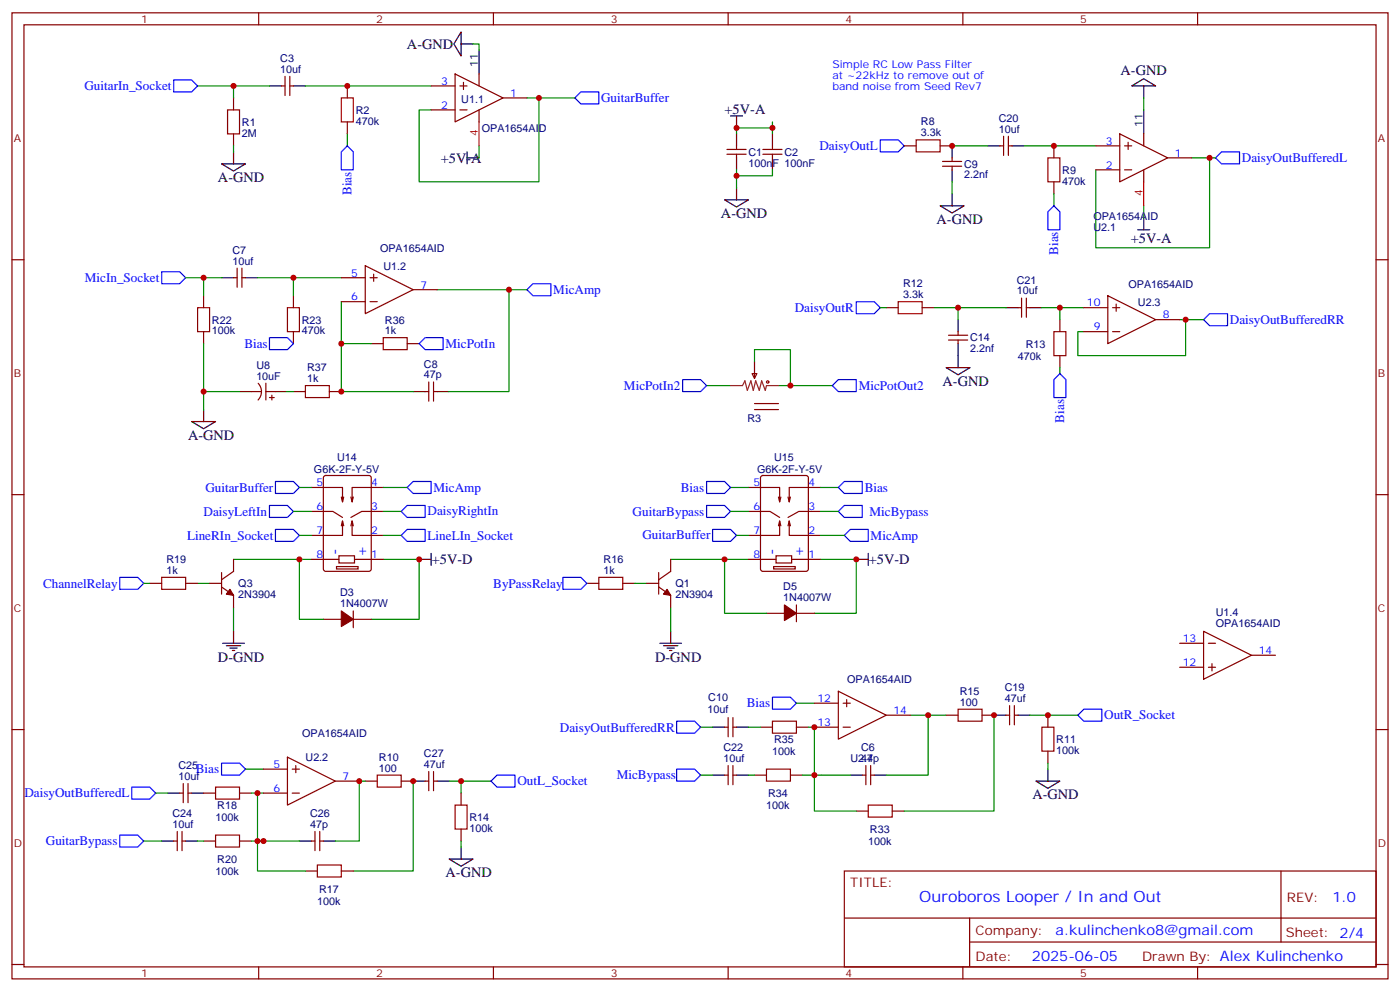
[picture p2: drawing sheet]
<svg xmlns="http://www.w3.org/2000/svg" width="412mm" height="292mm" viewBox="0 0 412 292" stroke-linecap="round" stroke-linejoin="round" font-family="sans-serif">
<g fill="none" stroke="#870000" stroke-width=".35">
<path d="M3.5 3.8h405.4v284.3h-405.4zM7.1 7.3h398.2v277.3h-398.2zM76.2 3.8v3.5M145.3 3.8v3.5M214.5 3.8v3.5M283.6 3.8v3.5M352.8 3.8v3.5M68.8 28.8v3.5M68.8 39.4v3.5M82.9 25.3h1.1M84 22.5v5.6M85.4 22.5v5.6"/>
<path d="M85.4 25.3h1M102.3 25.3v3.5M102.3 35.9v3.5M127 25.3h7.1M127 32.3h7.1M134.1 21.8l14.1 7-14.1 7.1zM135.5 25.3h2.1M135.5 32.3h2.1M136.5 24.2v2.2M141.1 21.8v3.5M141.1 32.3v3.6M148.2 28.8h7"/>
<path d="M329.8 39.4l14.2 7.1-14.2 7zM336.9 39.4v3.5M214.1 45.4h5.7M214.1 44h5.7M217 42.9v1.1M217 45.4v1.1M224.7 45.4h5.7M224.7 44h5.7M227.5 42.9v1.1M227.5 45.4v1.1M266.3 42.9h3.6M276.9 42.9h3.6"/>
<path d="M277.6 47.5h5.7M277.6 48.9h5.7M280.5 46.5v1M280.5 48.9v1.1M294.6 42.9h1M295.6 40.1v5.7M297 42.9h1.1M297 40.1v5.7M310.4 42.9v3.6M310.4 53.5v3.5M322.8 42.9h7M322.8 50h7"/>
<path d="M331.3 42.9h2.1M331.3 50h2.1M332.3 41.9v2.1M336.9 50v3.5M344 46.5h7M3.5 76.4h3.6M69.8 78.9v5.7M71.3 78.9v5.7M107.6 78.2l14.1 7.1-14.1 7zM405.3 76.4h3.6M60 87v3.6M60 97.6v3.5"/>
<path d="M68.8 81.7h1M71.3 81.7h1M86.4 87v3.6M86.4 97.6v3.5M100.5 81.7h7.1M100.5 88.8h7.1M109 81.7h2.1M109 88.8h2.1M110.1 80.7v2.1M121.7 85.3h7.1M261.1 90.6h3.5M271.6 90.6h3.6"/>
<path d="M279.4 98.7h5.6M282.2 97.6v1.1M299.9 90.6h1M300.9 87.7v5.7M302.3 90.6h1.1M302.3 87.7v5.7M312.2 94.1v3.5M319.3 90.6h7M319.3 97.6h7M326.3 87l14.1 7.1-14.1 7zM327.7 90.6h2.1M327.7 97.6h2.1"/>
<path d="M328.8 89.5v2.1M340.4 94.1h7.1M74.1 115.3h2.8M76 112.8a3.5 3.5 0 0 1 0 4.9M78.3 112.8v4.9M78.3 115.3h2.8M79.4 117h1.4M80.1 116.3v1.4M86.4 115.3h3.6M97 115.3h3.5M109.4 101.1h3.5M119.9 101.1h3.6"/>
<path d="M125.2 115.3h1.1M126.3 112.4v5.7M127.7 112.4v5.7M127.7 115.3h1.1M221.5 110h1.5l-.8 1.4zM222.2 118.8h7.1M222.2 106.4v5M279.4 100.1h5.6M282.2 100.1v1M312.2 104.7v3.5M222.2 120.5h7.1M3.5 145.6h3.6"/>
<path d="M91.7 150.5h6.4l2.8 1.8M91.7 143.5h9.2v4.2l-.4-1.4M95.5 140.2l.5-.3h12.7l.6 .5 .1 27.1-.5 .6-12.9 .1-.7-.5-.1-27zM100.5 154.8l.4-1.4v4.2h-9.2M100.9 153.4l.3 1.4M101.2 146.3l-.3 1.4M103.4 146.3l.3 1.4M103.7 153.4l-.3 1.4M104.1 154.8l-.4-1.4v4.2h9.2M112.9 150.5h-6.4l-3.1 1.8M112.9 143.5h-9.2v4.2l.4-1.4M220.5 150.5h6.3l2.9 1.8"/>
<path d="M220.5 143.5h9.2v4.2l-.4-1.4M224.2 140.2l.5-.3h12.7l.7 .5v27.1l-.4 .6-13 .1-.6-.5-.1-27zM229.3 154.8l.4-1.4v4.2h-9.2M229.7 153.4l.3 1.4M230 146.3l-.3 1.4M232.1 146.3l.4 1.4M232.5 153.4l-.4 1.4M232.8 154.8l-.3-1.4v4.2h9.2M241.7 150.5h-6.4l-3.2 1.8M241.7 143.5h-9.2v4.2l.3-1.4M405.3 145.6h3.6M44.1 171.7h3.5"/>
<path d="M54.7 171.7h3.5M61.7 171.7h3.6M65.3 172.8l3.5 2.4v3.6M65.3 168.5v6.4M68.8 164.6v3.6l-3.5 2.4M91.7 164.6h8.1M99.1 166.8h6.4v.7h-6.4zM99.8 163.6h4.6v2.1h-4.6zM104.1 179.8v4.9M104.4 164.6h8.5M172.9 171.7h3.5M183.4 171.7h3.6"/>
<path d="M190.5 171.7h3.5M194 172.8l3.6 2.4v3.6M194 168.5v6.4M197.6 164.6v3.6l-3.6 2.4M220.5 164.6h8.1M227.9 166.8h6.3v.7h-6.3zM228.6 163.6h4.6v2.1h-4.6zM233.2 164.6h8.5M234.6 178v5M95.2 182.3h5.3M104.1 182.3h5.3M225.8 180.5h5.3"/>
<path d="M234.6 180.5h5.3M347.5 189.3h7M347.5 196.4h7M354.5 185.8l14.2 7.1-14.2 7zM356 189.3h2.1M356 196.4h2.1M357 195.3v2.1M368.7 192.9h7M3.5 214.7h3.6M213.4 214h1.1M214.5 211.2v5.7M215.9 214h1.1"/>
<path d="M215.9 211.2v5.7M224 214h3.5M234.6 214h3.5M239.9 214h7M239.9 207h7M246.9 203.4l14.2 7.1-14.2 7.1zM248.4 214h2.1M248.4 207h2.1M249.4 205.9v2.1M261.1 210.5h7M278.7 210.5h3.5M289.3 210.5h3.5"/>
<path d="M296.3 210.5h1.1M297.4 207.7v5.6M298.8 207.7v5.6M298.8 210.5h1.1M308.7 210.5v3.5M405.3 214.7h3.6M52.9 233.4h1.1M54 230.6v5.7M55.4 230.6v5.7M55.4 233.4h1M60 233.4h3.5M70.6 233.4h3.5"/>
<path d="M77.6 233.4h7.1M77.6 226.4h7.1M84.7 222.8l14.1 7.1-14.1 7.1zM86.1 233.4h2.1M86.1 226.4h2.1M87.1 225.3v2.1M98.8 229.9h7M107.6 229.9h3.5M118.2 229.9h3.5M125.2 229.9h1.1M126.3 227.1v5.6M127.7 229.9h1.1"/>
<path d="M127.7 227.1v5.6M135.8 233.4v3.6M213.4 228.1h1.1M214.5 225.3v5.7M215.9 228.1h1.1M215.9 225.3v5.7M222.2 228.1h3.6M232.8 228.1h3.6M252.2 238.7h3.6M254 228.1h1.1M255.1 225.3v5.7M256.5 228.1h1"/>
<path d="M256.5 225.3v5.7M262.8 238.7h3.5M308.7 221.1v3.5M51.2 247.5h1M52.2 244.7v5.7M53.6 244.7v5.7M53.6 247.5h1.1M60 247.5h3.5M70.6 247.5h3.5M90 256.4h3.5M91.7 247.5h1.1M92.8 244.7v5.7"/>
<path d="M94.2 247.5h1M94.2 244.7v5.7M100.5 256.4h3.6M135.8 244v3.5M248.7 256.4h156.6v28.2h-156.6zM377.3 256.4v20.9M248.7 270.2h156.5M285.6 277.3h119.6M285.6 270.2v14.1M3.5 283.9h3.6M76.2 284.6v3.5M145.3 284.6v3.5"/>
<path d="M214.5 284.6v3.5M283.6 284.6v3.5M352.8 284.6v3.5M405.3 283.9h3.6"/>
</g>
<g fill="none" stroke="#00f" stroke-width=".35">
<path d="M51.2 23.5h5.2l1.8 1.8-1.8 1.8h-5.2zM169.3 28.8l1.8-1.7h5.3v3.5h-5.3zM102.3 42.9l1.8 1.8v5.3h-3.6v-5.3zM259.3 41.2h5.3l1.7 1.7-1.7 1.8h-5.3zM358.1 46.5l1.7-1.8h5.3v3.5h-5.3zM47.6 80h5.3l1.8 1.7-1.8 1.8h-5.3zM310.4 60.6l1.8 1.7v5.3h-3.5v-5.3zM79.4 99.4h5.3l1.7 1.7-1.7 1.8h-5.3zM155.2 85.3l1.8-1.8h5.3v3.5h-5.3zM252.2 88.8h5.3l1.8 1.8-1.8 1.7h-5.3zM354.5 94.1l1.8-1.8h5.3v3.5h-5.3zM123.5 101.1l1.7-1.7h5.3v3.5h-5.3z"/>
<path d="M201.1 111.7h5.3l1.7 1.8-1.7 1.8h-5.3zM245.2 113.5l1.7-1.8h5.3v3.6h-5.3zM310.4 111.7l1.8-1.7 1.8 1.7v5.3h-3.6zM79.4 148.8h5.3l1.7 1.7-1.7 1.8h-5.3zM81.1 155.8h5.3l1.8 1.8-1.8 1.7h-5.3zM81.1 141.7h5.3l1.8 1.8-1.8 1.7h-5.3zM118.2 157.6l1.7-1.8h5.3v3.5h-5.3zM118.2 150.5l1.7-1.7h5.3v3.5h-5.3zM119.9 143.5l1.8-1.8h5.3v3.5h-5.3zM208.1 148.8h5.3l1.8 1.7-1.8 1.8h-5.3zM208.1 141.7h5.3l1.8 1.8-1.8 1.7h-5.3zM209.9 155.8h5.3l1.8 1.8-1.8 1.7h-5.3z"/>
<path d="M246.9 150.5l1.8-1.7h5.3v3.5h-5.3zM246.9 143.5l1.8-1.8h5.3v3.5h-5.3zM248.7 157.6l1.8-1.8h5.3v3.5h-5.3zM35.3 169.9h5.3l1.7 1.8-1.7 1.8h-5.3zM165.8 169.9h5.3l1.8 1.8-1.8 1.8h-5.3zM199.3 212.3h5.3l1.8 1.7-1.8 1.8h-5.3zM227.5 205.2h5.3l1.8 1.8-1.8 1.7h-5.3zM317.5 210.5l1.8-1.8h5.3v3.6h-5.3zM38.8 231.7h5.3l1.8 1.7-1.8 1.8h-5.3zM65.3 224.6h5.3l1.7 1.8-1.7 1.7h-5.3zM144.6 229.9l1.8-1.8h5.3v3.6h-5.3zM199.3 226.4h5.3l1.8 1.7-1.8 1.8h-5.3z"/>
<path d="M35.3 245.8h5.3l1.7 1.7-1.7 1.8h-5.3z"/>
</g>
<g fill="none" stroke="#008700" stroke-width=".35">
<path d="M139.3 12.9h1.8v1.8M58.2 25.3h21.2M68.8 25.3v3.5M90 25.3h37M102.3 39.4v3.5M155.2 28.8h3.5v24.7h-35.2v-21.2h3.5M158.7 28.8h10.6M227.5 37.6h-10.5v1.8M227.5 35.9v3.5M336.9 28.8v3.5M68.8 42.9v1.8M141.1 42.9v3.6"/>
<path d="M217 50v5.3M227.5 50v1.8h-10.5M280.5 42.9h10.5M280.5 53.5v3.5M301.6 42.9h21.2M310.4 57v3.6M351 46.5h7.1M356.3 46.5v26.4h-33.5v-22.9M336.9 60.6v3.5M54.7 81.7h10.6M60 81.7v5.3M75.8 81.7h10.6v5.3"/>
<path d="M86.4 81.7h14.1M100.5 88.8v12.3h8.9M128.8 85.3h26.4M149.9 85.3v30h-17.6M259.3 90.6h1.8M275.2 90.6h21.1M282.2 90.6v3.5M306.9 90.6h5.3v3.5M312.2 90.6h7.1M347.5 94.1h1.7v10.6h-31.7v-7.1h1.8M349.2 94.1h5.3M60 101.1v19.4"/>
<path d="M60 115.3h10.6M84.7 115.3h1.7M100.5 101.1v14.2h21.2M208.1 113.5h7.1M222.2 106.4v-3.5h10.6v10.6M229.3 113.5h15.9M312.2 108.2v1.8M86.4 150.5h5.3M88.2 143.5h3.5M88.2 157.6h3.5M112.9 143.5h7M112.9 150.5h5.3"/>
<path d="M112.9 157.6h5.3M215.2 143.5h5.3M215.2 150.5h5.3M217 157.6h3.5M241.7 143.5h5.2M241.7 150.5h5.2M241.7 157.6h7M42.3 171.7h1.8M58.2 171.7h3.5M68.8 178.8v7M68.8 164.6h22.9M88.2 164.6v17.7h7"/>
<path d="M112.9 164.6h10.6v17.7h-14.1M187 171.7h3.5M197.6 164.6h22.9M197.6 178.8v7M213.4 164.6v15.9h12.4M241.7 164.6h10.5v15.9h-12.3M206.4 214h3.5M220.5 214h3.5M234.6 207h5.3M238.1 214h1.8v24.7h12.3M268.1 210.5h10.6M273.4 210.5v17.6h-12.3"/>
<path d="M292.8 210.5v28.2h-26.5M303.4 210.5h14.1M45.9 233.4h3.5M72.3 226.4h5.3M74.1 233.4h1.7M77.6 233.4h-1.8v14.1h12.4M107.6 229.9h-1.8v17.6h-7M121.7 229.9v26.5h-17.6M132.3 229.9h12.3M135.8 229.9v3.5M206.4 228.1h3.5M220.5 228.1h1.7"/>
<path d="M236.4 228.1h14.1M308.7 224.6v1.8M42.3 247.5h5.3M58.2 247.5h1.8M74.1 247.5h3.5M75.8 247.5v8.9h14.2M135.8 247.5v1.8"/>
</g>
<g fill="none" stroke="#a10000" stroke-width=".35">
<path d="M67 32.3h3.6v7.1h-3.6zM100.5 28.8h3.6v7.1h-3.6zM269.9 41.2h7v3.5h-7zM308.7 46.5h3.5v7h-3.5zM58.2 90.6h3.5v7h-3.5zM84.7 90.6h3.5v7h-3.5zM112.9 99.4h7v3.5h-7zM264.6 88.8h7v3.5h-7zM310.4 97.6h3.6v7.1h-3.6zM90 113.5h7v3.5h-7zM47.6 169.9h7.1v3.6h-7.1zM176.4 169.9h7v3.6h-7z"/>
<path d="M227.5 212.3h7.1v3.5h-7.1zM282.2 208.7h7.1v3.6h-7.1zM306.9 214h3.5v7.1h-3.5zM63.5 231.7h7.1v3.5h-7.1zM111.1 228.1h7.1v3.6h-7.1zM134.1 237h3.5v7h-3.5zM225.8 226.4h7v3.5h-7zM255.8 237h7v3.5h-7zM63.5 245.8h7.1v3.5h-7.1zM93.5 254.6h7v3.5h-7z"/>
<circle cx="226.1" cy="112.4" r=".35"/>
</g>
<g fill="none" stroke="#000" stroke-width=".35">
<path d="M135.8 9.4v7.1l-2.1-3.6zM135.8 12.9h3.5M141.1 14.7v7.1M79.4 25.3h3.5M86.4 25.3h3.6M215.2 34.1h3.5M217 34.1v3.5M217 39.4v3.5M227.5 39.4v3.5M333.4 25.3l3.5-2.1 3.5 2.1zM336.9 25.3v3.5M336.9 32.3v7.1"/>
<path d="M65.3 48.2h7l-3.5 2.1zM68.8 44.7v3.5M137.6 46.5h3.5M137.6 44.7v3.5M213.4 58.8h7.1l-3.5 2.1zM217 46.5v3.5M217 55.3v3.5M227.5 46.5v3.5M280.5 42.9v3.6M280.5 50v3.5M280.5 57v3.6M291 42.9h3.6"/>
<path d="M298.1 42.9h3.5M276.9 60.6h7.1l-3.5 2.1zM335.1 67.6h3.6M336.9 64.1v3.5M65.3 81.7h3.5M72.3 81.7h3.5M282.2 94.1v3.5M296.3 90.6h3.6M303.4 90.6h3.5M70.6 115.3h3.5M81.1 115.3h3.6M121.7 115.3h3.5"/>
<path d="M128.8 115.3h3.5M278.7 108.2h7.1l-3.6 2.1zM282.2 101.1v7.1M56.4 124.1h7.1l-3.5 2.1zM60 120.5v3.6M123.5 164.6h3.5M127 162.9v3.5M252.2 164.6h3.6M255.8 162.9v3.5M65.6 189.3h6.4M66.7 190h4.2M67.7 190.7h2.1"/>
<path d="M68.4 191.5h.7M68.8 185.8v3.5M194.4 189.3h6.3M195.4 190h4.3M196.5 190.7h2.1M197.2 191.5h.7M197.6 185.8v3.5M209.9 214h3.5M217 214h3.5M292.8 210.5h3.5M299.9 210.5h3.5M49.4 233.4h3.5"/>
<path d="M56.4 233.4h3.6M121.7 229.9h3.5M128.8 229.9h3.5M209.9 228.1h3.5M217 228.1h3.5M250.5 228.1h3.5M257.5 228.1h3.6M305.2 229.9h7l-3.5 2.1zM308.7 226.4v3.5M47.6 247.5h3.6M54.7 247.5h3.5M88.2 247.5h3.5"/>
<path d="M95.2 247.5h3.6M132.3 252.8h7l-3.5 2.2zM135.8 249.3v3.5"/>
</g>
<g fill="#870000" stroke="#870000" stroke-width=".35">
<path d="M100.5 179.8l3.6 2.5-3.6 2.1z"/>
<path d="M231.1 178l3.5 2.5-3.5 2.1z"/>
<path d="M67.7 173.5l1.1 1.7-2.1-.3z"/>
<path d="M196.5 173.5l1.1 1.7-2.2-.3z"/>
</g>
<path d="M141.1 35.9v7M336.9 53.5v7.1" fill="none" stroke="#f00" stroke-width=".35"/>
<path d="M215.2 113.5h3.5l.7-1.4 .7 2.8 1.1-2.8 .7 2.8 .7-2.8 1.1 2.8 .7-2.8 1 2.8 .4-1.4h3.5" fill="none" stroke="#8c2424" stroke-width=".35"/>
<g fill="#c00">
<circle cx="217" cy="37.6" r=".88"/>
<circle cx="227.5" cy="37.6" r=".88"/>
<circle cx="356.3" cy="46.5" r=".88"/>
<circle cx="239.9" cy="228.1" r=".88"/>
<circle cx="88.2" cy="164.6" r=".88"/>
<circle cx="213.4" cy="164.6" r=".88"/>
<circle cx="68.8" cy="25.3" r=".88"/>
<circle cx="102.3" cy="25.3" r=".88"/>
<circle cx="217" cy="51.8" r=".88"/>
<circle cx="280.5" cy="42.9" r=".88"/>
<circle cx="310.4" cy="42.9" r=".88"/>
<circle cx="282.2" cy="90.6" r=".88"/>
<circle cx="77.6" cy="247.5" r=".88"/>
<circle cx="75.8" cy="247.5" r=".88"/>
<circle cx="121.7" cy="229.9" r=".88"/>
<circle cx="135.8" cy="229.9" r=".88"/>
<circle cx="292.8" cy="210.5" r=".88"/>
<circle cx="308.7" cy="210.5" r=".88"/>
<circle cx="60" cy="81.7" r=".88"/>
<circle cx="86.4" cy="81.7" r=".88"/>
<circle cx="100.5" cy="101.1" r=".88"/>
<circle cx="149.9" cy="85.3" r=".88"/>
<circle cx="100.5" cy="115.3" r=".88"/>
<circle cx="158.8" cy="28.8" r=".88"/>
<circle cx="232.8" cy="113.5" r=".88"/>
<circle cx="123.5" cy="164.6" r=".88"/>
<circle cx="252.2" cy="164.6" r=".88"/>
<circle cx="273.4" cy="210.5" r=".88"/>
<circle cx="75.8" cy="233.4" r=".88"/>
<circle cx="312.2" cy="90.6" r=".88"/>
<circle cx="349.3" cy="94.1" r=".88"/>
<circle cx="239.9" cy="214" r=".88"/>
<circle cx="105.8" cy="229.9" r=".88"/>
<circle cx="60" cy="115.3" r=".88"/>
</g>
<text font-size="4.6" fill="#00f" x="270.8" y="265.4">Ouroboros Looper / In and Out</text>
<g font-size="4.2">
<text x="119.9" y="14.4">A-GND</text>
<text x="330.1" y="22.2">A-GND</text>
<text x="213.4" y="33.4">+5V-A</text>
<text x="129.8" y="47.9">+5V-A</text>
<text x="64.2" y="53.5">A-GND</text>
<text x="212.4" y="64.1">A-GND</text>
<text x="275.9" y="65.9">A-GND</text>
<text x="333.1" y="71.5">+5V-A</text>
<text x="277.6" y="113.5">A-GND</text>
<text x="55.4" y="129.4">A-GND</text>
<text x="127.2" y="166.1">+5V-D</text>
<text x="255.9" y="166.1">+5V-D</text>
<text x="64.2" y="195">D-GND</text>
<text x="193" y="195">D-GND</text>
<text x="304.1" y="235.2">A-GND</text>
<text x="131.2" y="258.1">A-GND</text>
</g>
<g font-size="4.2" fill="#00f">
<text x="99.9" y="163.2" transform="rotate(-90 99.9 163.2)">-</text>
<text x="107.9" y="163.9" transform="rotate(-90 107.9 163.9)">+</text>
<text x="228.6" y="163.2" transform="rotate(-90 228.6 163.2)">-</text>
<text x="236.7" y="163.9" transform="rotate(-90 236.7 163.9)">+</text>
<text x="392.5" y="265.6">1.0</text>
<text x="310.9" y="275.2">a.kulinchenko8@gmail.com</text>
<text x="304" y="283">2025-06-05</text>
</g>
<g font-size="3.9" fill="#00f">
<text x="24.9" y="26.5">GuitarIn_Socket</text>
<text x="177.1" y="30">GuitarBuffer</text>
<text x="241.4" y="44.1">DaisyOutL</text>
<text x="365.8" y="47.6">DaisyOutBufferedL</text>
<text x="103.5" y="57.4" transform="rotate(-90 103.5 57.4)">Bias</text>
<text x="311.7" y="75" transform="rotate(-90 311.7 75)">Bias</text>
<text x="25" y="83">MicIn_Socket</text>
<text x="163" y="86.5">MicAmp</text>
<text x="234.1" y="91.8">DaisyOutR</text>
<text x="362.3" y="95.4">DaisyOutBufferedRR</text>
<text x="72" y="102.4">Bias</text>
<text x="131.2" y="102.4">MicPotIn</text>
<text x="183.8" y="114.8">MicPotIn2</text>
<text x="252.9" y="114.8">MicPotOut2</text>
<text x="313.4" y="124.4" transform="rotate(-90 313.4 124.4)">Bias</text>
<text x="60.5" y="144.7">GuitarBuffer</text>
<text x="127.7" y="144.7">MicAmp</text>
<text x="200.6" y="144.7">Bias</text>
<text x="254.7" y="144.7">Bias</text>
<text x="60" y="151.8">DaisyLeftIn</text>
<text x="125.9" y="151.6">DaisyRightIn</text>
<text x="186.4" y="151.8">GuitarBypass</text>
<text x="256.1" y="151.8">MicBypass</text>
<text x="55.1" y="158.8">LineRIn_Socket</text>
<text x="125.9" y="158.8">LineLIn_Socket</text>
<text x="189.3" y="158.8">GuitarBuffer</text>
<text x="256.5" y="158.8">MicAmp</text>
<text x="12.7" y="172.9">ChannelRelay</text>
<text x="145.3" y="172.9">ByPassRelay</text>
<text x="220" y="208.1">Bias</text>
<text x="164.9" y="215.3">DaisyOutBufferedRR</text>
<text x="325.3" y="211.7">OutR_Socket</text>
<text x="57.7" y="227.6">Bias</text>
<text x="152.4" y="231.1">OutL_Socket</text>
<text x="181.7" y="229.4">MicBypass</text>
<text x="7.2" y="234.7">DaisyOutBufferedL</text>
<text x="13.5" y="248.8">GuitarBypass</text>
</g>
<g font-size="3.9" fill="#800">
<text x="250.5" y="260.9">TITLE:</text>
<text x="379.1" y="265.6">REV:</text>
<text x="287.4" y="275.1">Company:</text>
<text x="378.7" y="275.8">Sheet: 2/4</text>
<text x="287.4" y="282.8">Date:</text>
<text x="336.4" y="282.9">Draw</text>
<text x="346.6" y="282.9">n By: Alex Kulinchenko</text>
</g>
<g font-size="3.2" fill="#800">
<text x="41.6" y="6.8">1</text>
<text x="110.8" y="6.8">2</text>
<text x="179.9" y="6.8">3</text>
<text x="249.1" y="6.8">4</text>
<text x="318.2" y="6.8">5</text>
<text x="4.1" y="41.9">A</text>
<text x="405.9" y="41.9">A</text>
<text x="4.1" y="111">B</text>
<text x="405.9" y="111">B</text>
<text x="4.1" y="180.2">C</text>
<text x="405.9" y="180.2">C</text>
<text x="4.1" y="249.3">D</text>
<text x="405.9" y="249.3">D</text>
<text x="41.6" y="287.6">1</text>
<text x="110.8" y="287.6">2</text>
<text x="179.9" y="287.6">3</text>
<text x="249.1" y="287.6">4</text>
<text x="318.2" y="287.6">5</text>
</g>
<g font-size="3.2" fill="#000080">
<text x="82.6" y="21.4">10uf</text>
<text x="82.6" y="18.2">C3</text>
<text x="104.8" y="33.5">R2</text>
<text x="135.9" y="30.2">U1.1</text>
<text x="294.2" y="35.9">C20</text>
<text x="71.3" y="40.2">2M</text>
<text x="71.3" y="37">R1</text>
<text x="104.8" y="36.7">470k</text>
<text x="141.9" y="39">OPA1654AID</text>
<text x="271.3" y="40.1">3.3k</text>
<text x="271.3" y="36.9">R8</text>
<text x="294.2" y="39.1">10uf</text>
<text x="220.5" y="45.8">C1</text>
<text x="231.1" y="45.8">C2</text>
<text x="220.5" y="49.1">100nF 100nF</text>
<text x="284" y="52.5">2.2nf</text>
<text x="284" y="49.3">C9</text>
<text x="312.9" y="51.1">R9</text>
<text x="312.9" y="54.3">470k</text>
<text x="322.1" y="64.8">OPA1654AID</text>
<text x="322.1" y="67.9">U2.1</text>
<text x="68.4" y="77.9">10uf</text>
<text x="68.4" y="74.7">C7</text>
<text x="111.9" y="74">OPA1654AID</text>
<text x="112.9" y="79.3">U1.2</text>
<text x="299.5" y="83.5">C21</text>
<text x="266" y="87.7">3.3k</text>
<text x="266" y="84.6">R12</text>
<text x="299.5" y="86.7">10uf</text>
<text x="332.4" y="84.6">OPA1654AID</text>
<text x="335.2" y="89.9">U2.3</text>
<text x="62.4" y="95.2">R22</text>
<text x="88.9" y="95.2">R23</text>
<text x="113.4" y="95.2">R36</text>
<text x="62.4" y="98.4">100k</text>
<text x="88.9" y="98.4">470k</text>
<text x="113.4" y="98.3">1k</text>
<text x="285.8" y="100.5">C14</text>
<text x="285.8" y="103.7">2.2nf</text>
<text x="299.8" y="105.8">470k</text>
<text x="302.1" y="102.3">R13</text>
<text x="75.5" y="111.7">10uF</text>
<text x="75.5" y="108.5">U8</text>
<text x="90.5" y="112.4">1k</text>
<text x="90.5" y="109.3">R37</text>
<text x="124.9" y="111.4">47p</text>
<text x="124.9" y="108.2">C8</text>
<text x="220.1" y="124.2">R3</text>
<text x="99.3" y="135.8">U14</text>
<text x="228" y="135.8">U15</text>
<text x="92.5" y="139.3">G6K-2F-Y-5V</text>
<text x="223" y="139.4">G6K-2F-Y-5V</text>
<text x="49" y="165.7">R19</text>
<text x="177.8" y="165.7">R16</text>
<text x="49" y="168.9">1k</text>
<text x="70.2" y="172.9">Q3</text>
<text x="177.8" y="168.9">1k</text>
<text x="199" y="172.9">Q1</text>
<text x="230.7" y="173.8">D5</text>
<text x="70.2" y="175.9">2N3904</text>
<text x="100.2" y="178.8">1N4007W</text>
<text x="100.2" y="175.5">D3</text>
<text x="199" y="175.9">2N3904</text>
<text x="230.7" y="177">1N4007W</text>
<text x="358.1" y="184.6">OPA1654AID</text>
<text x="358.1" y="181.4">U1.4</text>
<text x="249.5" y="201.1">OPA1654AID</text>
<text x="296" y="203.4">C19</text>
<text x="208.4" y="209.9">10uf</text>
<text x="208.6" y="206.4">C10</text>
<text x="282.7" y="207.7">100</text>
<text x="282.7" y="204.5">R15</text>
<text x="296" y="206.6">47uf</text>
<text x="89" y="217">OPA1654AID</text>
<text x="213.1" y="221.1">C22</text>
<text x="228" y="218.7">R35</text>
<text x="253.7" y="221.1">C6</text>
<text x="311.1" y="221.9">100k</text>
<text x="311.1" y="218.7">R11</text>
<text x="52.6" y="226.4">C25</text>
<text x="90" y="224">U2.2</text>
<text x="111.6" y="227.1">100</text>
<text x="111.6" y="223.9">R10</text>
<text x="124.9" y="226">47uf</text>
<text x="124.9" y="222.8">C27</text>
<text x="213.1" y="224.3">10uf</text>
<text x="227.5" y="222.2">100k</text>
<text x="250.5" y="224.2">U2.4</text>
<text x="253.7" y="224.3">47p</text>
<text x="52.6" y="229.6">10uf</text>
<text x="64" y="238.1">R18</text>
<text x="225.7" y="238.1">100k</text>
<text x="226.3" y="234.6">R34</text>
<text x="50.8" y="243.7">10uf</text>
<text x="50.8" y="240.5">C24</text>
<text x="63.5" y="241.6">100k</text>
<text x="91.4" y="243.7">47p</text>
<text x="91.4" y="240.5">C26</text>
<text x="138.3" y="244.8">100k</text>
<text x="138.3" y="241.6">R14</text>
<text x="256.3" y="245.1">R33</text>
<text x="255.7" y="248.7">100k</text>
<text x="63.5" y="257.5">100k</text>
<text x="64" y="254">R20</text>
<text x="94" y="262.8">R17</text>
<text x="93.4" y="266.3">100k</text>
</g>
<g font-size="3.2">
<text x="140.8" y="19.6" transform="rotate(-90 140.8 19.6)">11</text>
<text x="336.5" y="37.3" transform="rotate(-90 336.5 37.3)">11</text>
</g>
<g font-size="3.2" fill="#00f">
<text x="245.2" y="20">Simple RC LowPass Filter</text>
<text x="245.2" y="23.2">at ~22kHz to remove out of</text>
<text x="129.9" y="24.9">3</text>
<text x="150.3" y="28.5">1</text>
<text x="245.2" y="26.4">band noise from Seed Rev7</text>
<text x="129.9" y="32">2</text>
<text x="325.7" y="42.6">3</text>
<text x="346.1" y="46.1">1</text>
<text x="325.7" y="49.6">2</text>
<text x="103.5" y="81.4">5</text>
<text x="103.5" y="88.4">6</text>
<text x="123.8" y="84.9">7</text>
<text x="320.2" y="90.2">10</text>
<text x="342.5" y="93.7">8</text>
<text x="322.2" y="97.3">9</text>
<text x="93.2" y="143.1">5</text>
<text x="109.4" y="143.1">4</text>
<text x="222" y="143.1">5</text>
<text x="238.1" y="143.1">4</text>
<text x="93.2" y="150.2">6</text>
<text x="109.4" y="150.2">3</text>
<text x="222" y="150.2">6</text>
<text x="238.1" y="150.2">3</text>
<text x="93.2" y="157.2">7</text>
<text x="109.4" y="157.2">2</text>
<text x="222" y="157.2">7</text>
<text x="238.1" y="157.2">2</text>
<text x="93.2" y="164.3">8</text>
<text x="109.4" y="164.3">1</text>
<text x="222" y="164.3">8</text>
<text x="238.1" y="164.3">1</text>
<text x="348.4" y="189">13</text>
<text x="348.4" y="196">12</text>
<text x="370.8" y="192.5">14</text>
<text x="240.8" y="206.6">12</text>
<text x="240.8" y="213.7">13</text>
<text x="263.2" y="210.1">14</text>
<text x="80.5" y="226">5</text>
<text x="80.5" y="233.1">6</text>
<text x="100.9" y="229.6">7</text>
</g>
<g font-size="3.2" fill="#f00">
<text x="140.8" y="40" transform="rotate(-90 140.8 40)">4</text>
<text x="336.5" y="57.7" transform="rotate(-90 336.5 57.7)">4</text>
</g>
</svg>
